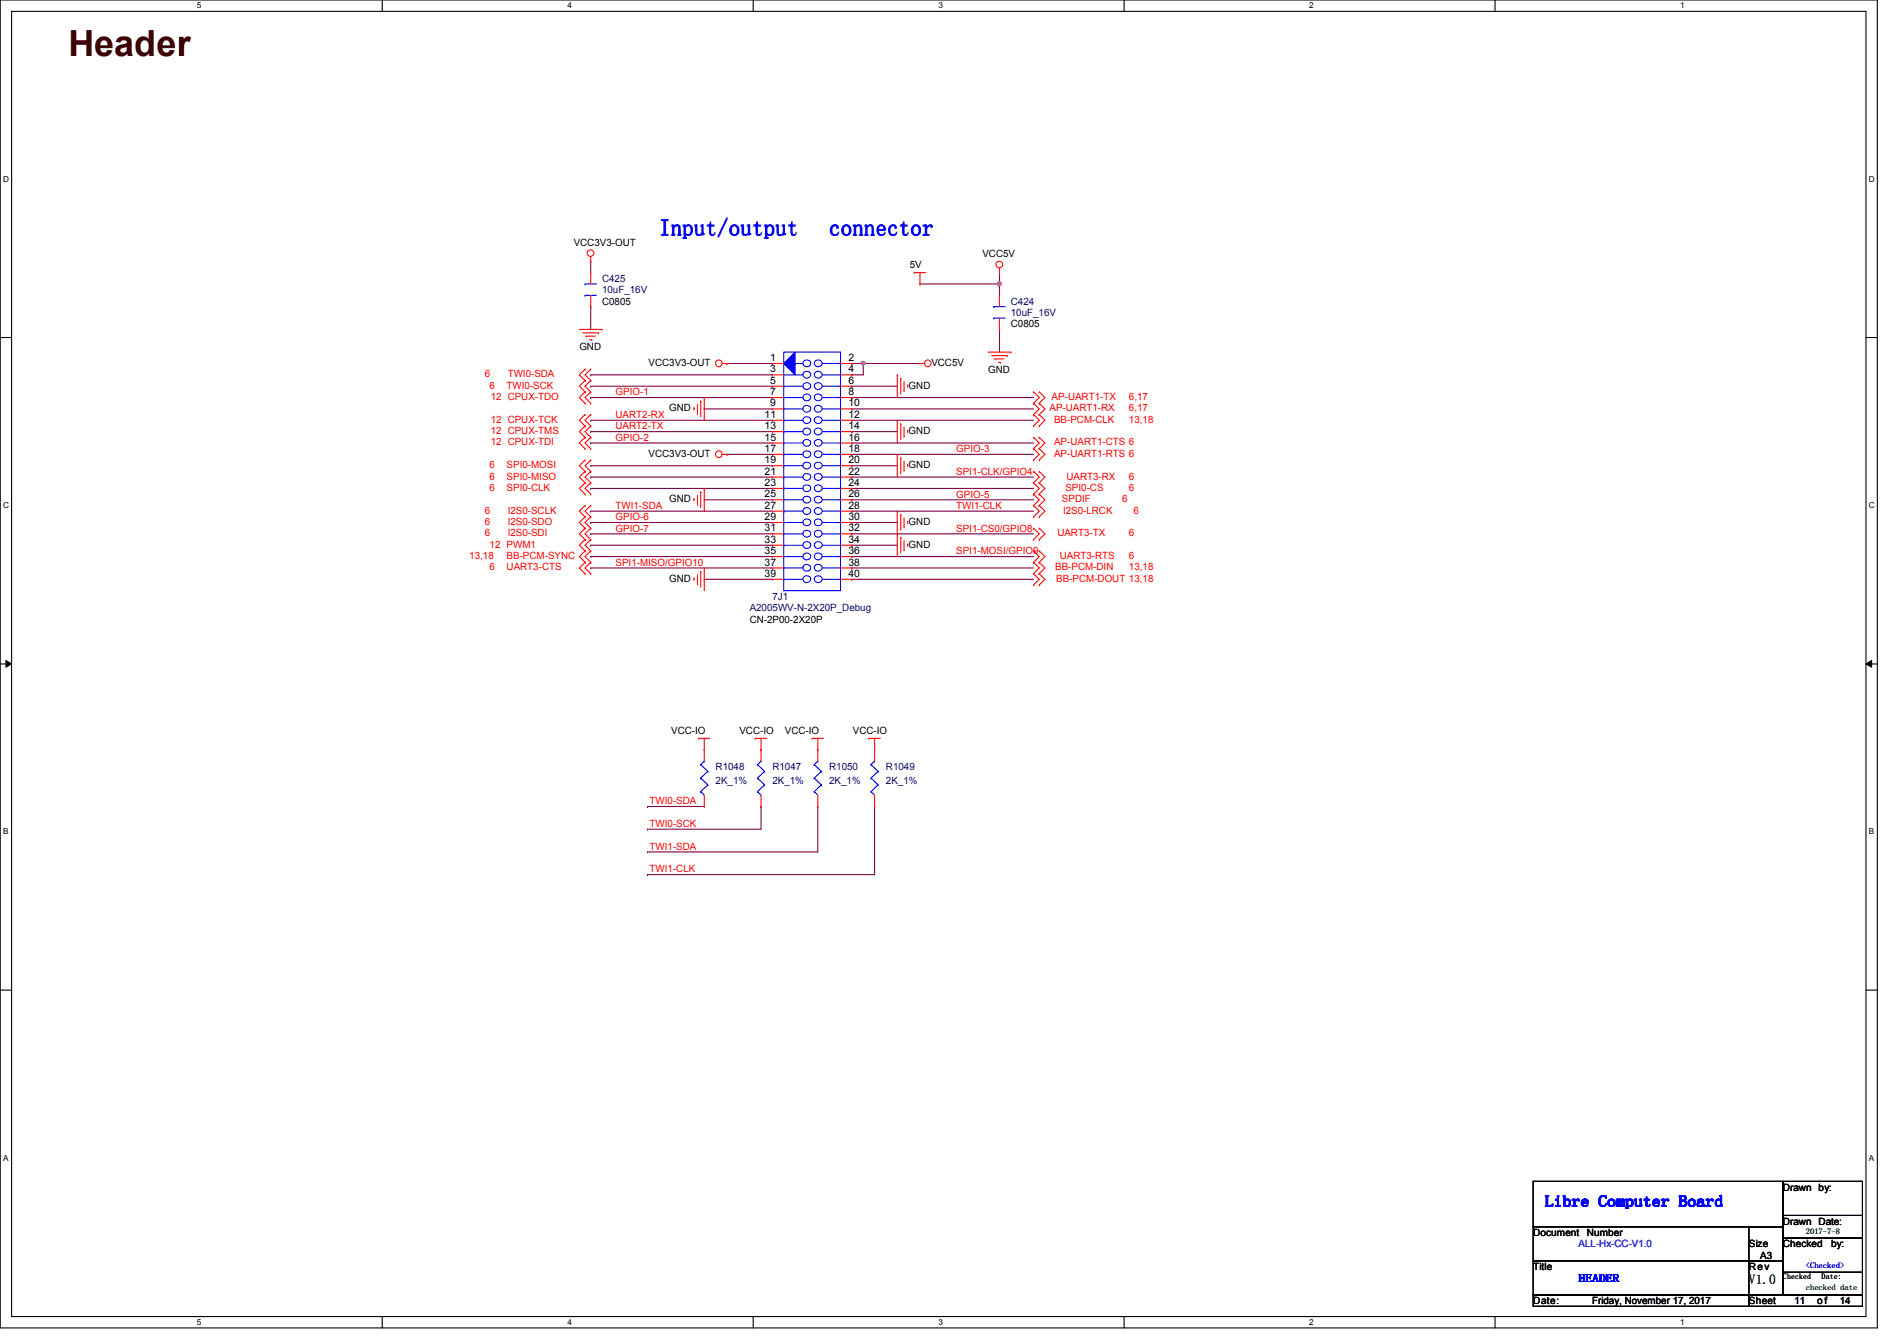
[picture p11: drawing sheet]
<svg xmlns="http://www.w3.org/2000/svg" width="297mm" height="210mm" viewBox="0 0 297 210" stroke-linecap="round" stroke-linejoin="round" font-family="sans-serif">
<path d="M0 0h294v207.9h-294zM1.8 1.8h290.4v204.3h-290.4z" fill="none" stroke="#000" stroke-width=".17"/>
<g fill="#fff">
<path d="M30.8 .2h.7v1.4h-.7z"/>
<path d="M30.8 206.2h.7v1.4h-.7z"/>
</g>
<path d="M59.9 0v1.8M59.9 206.1v1.8" fill="none" stroke="#000" stroke-width=".17"/>
<g fill="#fff">
<path d="M88.9 .2h.6v1.4h-.6z"/>
<path d="M88.9 206.2h.6v1.4h-.6z"/>
</g>
<path d="M117.9 0v1.8M117.9 206.1v1.8" fill="none" stroke="#000" stroke-width=".17"/>
<g fill="#fff">
<path d="M146.9 .2h.7v1.4h-.7z"/>
<path d="M146.9 206.2h.7v1.4h-.7z"/>
</g>
<path d="M176 0v1.8M176 206.1v1.8" fill="none" stroke="#000" stroke-width=".17"/>
<g fill="#fff">
<path d="M205 .2h.7v1.4h-.7z"/>
<path d="M205 206.2h.7v1.4h-.7z"/>
</g>
<path d="M234.1 0v1.8M234.1 206.1v1.8" fill="none" stroke="#000" stroke-width=".17"/>
<g fill="#fff">
<path d="M263.1 .2h.7v1.4h-.7z"/>
<path d="M263.1 206.2h.7v1.4h-.7z"/>
<path d="M.5 27.3h.9v1.4h-.9z"/>
<path d="M292.6 27.3h.9v1.4h-.9z"/>
<path d="M.5 78.4h.9v1.4h-.9z"/>
<path d="M292.6 78.4h.9v1.4h-.9z"/>
</g>
<path d="M0 52.8h1.8M292.2 52.8h1.8" fill="none" stroke="#000" stroke-width=".17"/>
<g fill="#fff">
<path d="M.5 129.5h.8v1.4h-.8z"/>
<path d="M292.6 129.5h.9v1.4h-.9z"/>
</g>
<path d="M0 103.9h1.8M292.2 103.9h1.8" fill="none" stroke="#000" stroke-width=".17"/>
<path d="M.9 103.4l.9 .5-.9 .5zM292.2 103.9l.9-.5v1z" fill="#000"/>
<path d="M.9 103.4l.9 .5-.9 .5zM292.2 103.9l.9-.5v1z" fill="none" stroke="#000" stroke-width=".16"/>
<g fill="#fff">
<path d="M.5 180.5h.8v1.4h-.8z"/>
<path d="M292.6 180.5h.9v1.4h-.9z"/>
</g>
<path d="M0 155h1.8M292.2 155h1.8" fill="none" stroke="#000" stroke-width=".17"/>
<g fill="none" stroke="#800040" stroke-width=".17">
<path d="M92.5 58.7h.1M92.5 58.7h28.4M113.8 56.9h.1M113.8 56.9h7.1M133.4 58.7h.1M133.4 56.9h.1M133.4 56.9h10.7M135.2 56.9h.1M135.2 56.9v1.8h-1.8M92.5 62.2h.1M92.5 69.3h.1M92.5 60.5h.1"/>
<path d="M92.5 67.6h.1M92.5 65.8h.1M92.5 67.6h28.4M92.5 60.5h28.4M92.5 62.2h28.4M92.5 69.3h28.4M92.5 65.8h28.4M110.3 78.2h.1M110.3 64h.1M110.3 78.2h10.6M110.3 64h10.6M113.8 71.1h.1"/>
<path d="M113.8 71.1h7.1M133.4 72.9h.1M133.4 67.6h.1M133.4 60.5h.1M133.4 64h.1M133.4 71.1h.1M133.4 78.2h.1M133.4 69.3h.1M133.4 74.7h.1M133.4 65.8h.1M133.4 78.2h28.4M133.4 72.9h7.1"/>
<path d="M133.4 67.6h7.1M133.4 60.5h7.1M133.4 71.1h28.4M133.4 64h28.4M133.4 69.3h28.4M133.4 74.7h28.4M133.4 65.8h28.4M92.5 87.1h.1M92.5 88.9h.1M92.5 85.3h.1M92.5 83.6h.1M92.5 81.8h.1"/>
<path d="M92.5 80h.1M92.5 87.1h28.4M92.5 88.9h28.4M92.5 83.6h28.4M92.5 85.3h28.4M92.5 81.8h28.4M92.5 80h28.4M110.3 90.7h.1M110.3 90.7h10.6M133.4 83.6h.1M133.4 87.1h.1M133.4 85.3h.1"/>
<path d="M133.4 81.8h.1M133.4 80h.1M133.4 88.9h.1M133.4 90.7h.1M133.4 87.1h28.4M133.4 90.7h28.4M133.4 88.9h28.4M133.4 83.6h28.4M133.4 85.3h7.1M133.4 81.8h7.1M133.4 80h28.4"/>
</g>
<circle cx="135.1" cy="56.9" r=".32" fill="#f0f"/>
<circle cx="135.1" cy="56.9" r=".32" fill="none" stroke="#f0f" stroke-width=".17"/>
<path d="M92.5 48h.1M92.5 40.9h.1M92.5 40.9v1.8M92.5 48v3.6M144.1 44.4h.1M156.5 51.6h.1M156.5 42.7h.1M156.5 42.7v1.7h-12.4M156.5 51.6v3.5M133.4 62.2h.1M133.4 62.2h28.4" fill="none" stroke="#800040" stroke-width=".17"/>
<circle cx="156.5" cy="44.4" r=".32" fill="#f0f"/>
<circle cx="156.5" cy="44.4" r=".32" fill="none" stroke="#f0f" stroke-width=".17"/>
<g fill="none" stroke="#800040" stroke-width=".17">
<path d="M156.5 44.4h.1M156.5 44.4v1.8M92.5 72.9h.1M92.5 74.7h.1M92.5 76.5h.1M92.5 72.9h28.4M92.5 74.7h28.4M92.5 76.5h28.4M133.4 76.5h.1M133.4 76.5h28.4M101.4 126.2h.1M101.4 129.8h.1"/>
<path d="M101.4 133.3h.1M101.4 136.9h.1M101.4 126.2h8.9M119.2 126.2h.1M119.2 126.2v3.6h-17.8M128.1 126.2h.1M128.1 126.2v7.1h-26.7M136.9 126.2h.1M136.9 126.2v10.7h-35.5"/>
</g>
<g fill="none" stroke="#f00" stroke-width=".17">
<path d="M90.7 51.6h3.6M91.3 52.1h2.4M91.6 57.8h.1M91.6 59.6h.1M91.6 57.8l-.9 .9 .9 .9M91.6 59.6l-.9 .9 .9 .8M91.8 52.6h.1M91.8 52.6h1.4M92.3 53.2h.4M92.5 40.9h.1M92.5 57.8h.1M92.5 59.6h.1"/>
<path d="M92.5 40.2v.7M92.5 57.8l-.9 .9 .9 .9M92.5 59.6l-.9 .9 .9 .8M92.7 53.2h.1M93.7 52.1h.1M94.3 51.6h.1M113.1 56.9h.7M113.8 56.9h.1M140.5 58.7h.1M140.5 58.7v3.5M141.1 59.2h.1M141.1 59.2v2.5"/>
<path d="M141.6 59.7v1.5M143.2 42.7h.1M143.2 42.7h1.7M144.1 56.9h.1M144.1 44.4h.1M144.1 56.9h.7M144.1 42.7v1.7M154.7 55.1h3.6M155.3 55.7h2.4M155.8 56.2h.1M155.8 56.2h1.4M156.3 56.7h.4"/>
<path d="M156.5 42.7h.1M156.5 42v.7M156.7 56.7h.1M157.7 55.7h.1M158.3 55.1h.1M91.6 63.1h.1M91.6 61.3h.1M91.6 70.2h.1M91.6 68.5h.1M91.6 79.1h.1M91.6 66.7h.1M91.6 64.9h.1"/>
<path d="M91.6 77.3h.1M91.6 75.6h.1M91.6 73.8h.1M91.6 72h.1M91.6 61.3l-.9 .9 .9 .9M91.6 68.5l-.9 .8 .9 .9M91.6 79.1l-.9 .9 .9 .9M91.6 66.7l-.9 .9 .9 .9M91.6 64.9l-.9 .9 .9 .9M91.6 75.6l-.9 .9 .9 .8M91.6 73.8l-.9 .9 .9 .9M91.6 72l-.9 .9 .9 .9"/>
<path d="M92.5 63.1h.1M92.5 61.3h.1M92.5 70.2h.1M92.5 68.5h.1M92.5 79.1h.1M92.5 66.7h.1M92.5 64.9h.1M92.5 77.3h.1M92.5 75.6h.1M92.5 73.8h.1M92.5 72h.1M92.5 61.3l-.9 .9 .9 .9"/>
<path d="M92.5 68.5l-.9 .8 .9 .9M92.5 79.1l-.9 .9 .9 .9M92.5 66.7l-.9 .9 .9 .9M92.5 64.9l-.9 .9 .9 .9M92.5 75.6l-.9 .9 .9 .8M92.5 73.8l-.9 .9 .9 .9M92.5 72l-.9 .9 .9 .9M108.7 78.1h.1M108.7 63.8h.1M108.7 63.8v.4M108.7 78.1v.3M109.2 79h.1"/>
<path d="M109.2 64.7h.1M109.2 63.3v1.4M109.2 77.5v1.5M109.7 77h.1M109.7 62.8h.1M109.7 62.8v2.4M109.7 77v2.5M110.3 76.5h.1M110.3 62.2h.1M110.3 62.2v3.6M110.3 76.5v3.5M113.1 71.1h.7"/>
<path d="M113.8 71.1h.1M140.5 65.8h.1M140.5 71.1h.1M140.5 65.8v3.5M140.5 71.1v3.6M141.1 66.3h.1M141.1 71.7h.1M141.1 66.3v2.5M141.1 71.7v2.4M141.6 68.3h.1M141.6 73.6h.1M141.6 61.2h.1"/>
<path d="M141.6 66.8v1.5M141.6 72.2v1.4M142.1 67.4h.1M142.1 72.7h.1M142.1 60.3h.1M142.1 60.3v.3M142.1 67.4v.3M142.1 72.7v.4M161.8 79.1h.1M161.8 77.3h.1M161.8 70.2h.1M161.8 68.5h.1"/>
<path d="M161.8 64.9h.1M161.8 63.1h.1M161.8 61.3h.1M161.8 72h.1M161.8 75.6h.1M161.8 73.8h.1M161.8 66.7h.1M161.8 77.3l.9 .9-.9 .9M161.8 68.5l.9 .8-.9 .9M161.8 63.1l.9 .9-.9 .9M161.8 61.3l.9 .9-.9 .9M161.8 70.2l.9 .9-.9 .9"/>
<path d="M161.8 79.1l.9 .9-.9 .9M161.8 73.8l.9 .9-.9 .9M161.8 64.9l.9 .9-.9 .9M161.8 75.6l.9 .9-.9 .8M162.7 79.1h.1M162.7 77.3h.1M162.7 70.2h.1M162.7 68.5h.1M162.7 64.9h.1M162.7 63.1h.1M162.7 61.3h.1M162.7 72h.1"/>
<path d="M162.7 75.6h.1M162.7 73.8h.1M162.7 66.7h.1M162.7 77.3l.9 .9-.9 .9M162.7 68.5l.9 .8-.9 .9M162.7 63.1l.9 .9-.9 .9M162.7 61.3l.9 .9-.9 .9M162.7 70.2l.9 .9-.9 .9M162.7 79.1l.9 .9-.9 .9M162.7 73.8l.9 .9-.9 .9M162.7 64.9l.9 .9-.9 .9M162.7 75.6l.9 .9-.9 .8"/>
<path d="M91.6 86.2h.1M91.6 84.5h.1M91.6 88h.1M91.6 80.9h.1M91.6 82.7h.1M91.6 89.8h.1M91.6 84.5l-.9 .8 .9 .9M91.6 86.2l-.9 .9 .9 .9M91.6 80.9l-.9 .9 .9 .9M91.6 82.7l-.9 .9 .9 .9M91.6 88l-.9 .9 .9 .9M92.5 86.2h.1"/>
<path d="M92.5 84.5h.1M92.5 88h.1M92.5 80.9h.1M92.5 82.7h.1M92.5 89.8h.1M92.5 84.5l-.9 .8 .9 .9M92.5 86.2l-.9 .9 .9 .9M92.5 80.9l-.9 .9 .9 .9M92.5 82.7l-.9 .9 .9 .9M92.5 88l-.9 .9 .9 .9M108.7 90.5h.1M108.7 90.5v.3"/>
<path d="M109.2 91.4h.1M109.2 90v1.4M109.7 89.5h.1M109.7 89.5v2.4M110.3 88.9h.1M110.3 88.9v3.6M140.5 80h.1M140.5 83.6h.1M140.5 80v7.1M141.1 80.6h.1M141.1 84.1h.1M141.1 80.6v2.4"/>
<path d="M141.1 84.1v2.5M141.6 82.5h.1M141.6 86.1h.1M141.6 81.1v1.4M141.6 84.6v1.5M142.1 81.6h.1M142.1 85.2h.1M142.1 81.6v.4M142.1 85.2v.3M161.8 80.9h.1M161.8 84.5h.1M161.8 82.7h.1"/>
<path d="M161.8 88h.1M161.8 86.2h.1M161.8 91.6h.1M161.8 89.8h.1M161.8 82.7l.9 .9-.9 .9M161.8 86.2l.9 .9-.9 .9M161.8 89.8l.9 .9-.9 .9M161.8 88l.9 .9-.9 .9M162.7 80.9h.1M162.7 84.5h.1M162.7 82.7h.1M162.7 88h.1"/>
<path d="M162.7 86.2h.1M162.7 91.6h.1M162.7 89.8h.1M162.7 82.7l.9 .9-.9 .9M162.7 86.2l.9 .9-.9 .9M162.7 89.8l.9 .9-.9 .9M162.7 88l.9 .9-.9 .9M109.4 115.6h.1M109.4 115.6h1.8M110.3 117.3h.1M110.3 115.6v1.7M118.3 115.6h.1"/>
<path d="M118.3 115.6h1.8M119.2 117.3h.1M119.2 115.6v1.7M127.2 115.6h.1M127.2 115.6h1.7M128.1 117.3h.1M128.1 115.6v1.7M136.1 115.6h.1M136.1 115.6h1.7M136.9 117.3h.1M136.9 115.6v1.7"/>
<circle cx="92.5" cy="39.6" r=".52"/>
<circle cx="112.5" cy="56.9" r=".52"/>
<circle cx="145.3" cy="56.9" r=".52"/>
<circle cx="156.5" cy="41.4" r=".52"/>
<circle cx="112.5" cy="71.1" r=".52"/>
</g>
<g fill="none" stroke="#000" stroke-width=".17">
<path d="M240.1 197.4h39.1v5.3h-39.1zM240.1 192h39.1v5.4h-39.1zM240.1 184.9h39.1v7.1h-39.1zM273.9 192h5.3v5.4h-5.3zM273.9 197.4h5.3v5.3h-5.3zM279.2 184.9h12.4v8.9h-12.4zM279.2 193.8h12.4v8.9h-12.4zM279.2 190.2h12.4M279.2 199.1h12.4M291.6 190.2h.1M291.6 199.1h.1M240.1 202.7h33.8v1.8h-33.8z"/>
<path d="M273.9 202.7h17.7v1.8h-17.7z"/>
</g>
<g fill="none" stroke="#00f" stroke-width=".17">
<path d="M124.5 56.9h.1M124.5 56.9h1.2M128.8 56.9h2.8M131.6 56.9h.1"/>
<circle cx="126.4" cy="56.9" r=".58"/>
<circle cx="126.4" cy="58.6" r=".58"/>
<circle cx="128.2" cy="56.9" r=".58"/>
<circle cx="128.2" cy="58.6" r=".58"/>
<circle cx="126.4" cy="65.8" r=".58"/>
<circle cx="126.4" cy="67.5" r=".58"/>
<circle cx="126.4" cy="60.4" r=".58"/>
<circle cx="126.4" cy="62.2" r=".58"/>
<circle cx="126.4" cy="64" r=".58"/>
<circle cx="128.2" cy="67.5" r=".58"/>
<circle cx="128.2" cy="64" r=".58"/>
<circle cx="128.2" cy="60.4" r=".58"/>
<circle cx="128.2" cy="65.8" r=".58"/>
<circle cx="128.2" cy="62.2" r=".58"/>
</g>
<path d="M124.5 55.1v3.6l-1.8-1.8z" fill="#00f"/>
<g fill="none" stroke="#00f" stroke-width=".17">
<path d="M91.6 44.4h.1M91.6 46.2h.1M91.6 44.4h1.8M91.6 46.2h1.8M122.7 55.1h8.9v37.4h-8.9zM122.7 58.7h.1M122.7 58.7h3M124.5 55.1v3.6l-1.8-1.8zM128.8 58.7h2.8M131.6 58.7h.1M155.6 48h.1M155.6 49.8h.1"/>
<path d="M155.6 48h1.8M155.6 49.8h1.8M122.7 60.5h.1M122.7 62.2h.1M122.7 64h.1M122.7 65.8h.1M122.7 67.6h.1M122.7 69.3h.1M122.7 71.1h.1M122.7 72.9h.1M122.7 74.7h.1M122.7 76.5h.1"/>
<path d="M122.7 78.2h.1M122.7 60.5h3M122.7 62.2h3M122.7 64h3M122.7 65.8h3M122.7 67.6h3M122.7 69.3h3M122.7 71.1h3M122.7 72.9h3M122.7 74.7h3M122.7 76.5h3M122.7 78.2h3"/>
<path d="M128.8 60.5h2.8M128.8 62.2h2.8M128.8 64h2.8M128.8 65.8h2.8M128.8 67.6h2.8M128.8 69.3h2.8M128.8 71.1h2.8M128.8 72.9h2.8M128.8 74.7h2.8M128.8 76.5h2.8M128.8 78.2h2.8M131.6 60.5h.1"/>
<path d="M131.6 62.2h.1M131.6 64h.1M131.6 65.8h.1M131.6 67.6h.1M131.6 69.3h.1M131.6 71.1h.1M131.6 72.9h.1M131.6 74.7h.1M131.6 76.5h.1M131.6 78.2h.1M122.7 80h.1M122.7 81.8h.1"/>
<path d="M122.7 83.6h.1M122.7 85.3h.1M122.7 87.1h.1M122.7 88.9h.1M122.7 90.7h.1M122.7 80h3M122.7 81.8h3M122.7 83.6h3M122.7 85.3h3M122.7 87.1h3M122.7 88.9h3M122.7 90.7h3"/>
<path d="M128.8 80h2.8M128.8 81.8h2.8M128.8 83.6h2.8M128.8 85.3h2.8M128.8 87.1h2.8M128.8 88.9h2.8M128.8 90.7h2.8M131.6 80h.1M131.6 81.8h.1M131.6 83.6h.1M131.6 85.3h.1M131.6 87.1h.1"/>
<path d="M131.6 88.9h.1M131.6 90.7h.1M109.7 119.7h.1M109.7 119.7l1.1 1M110.3 119.1h.1M110.3 119.1l-.6 .6M118.6 119.7h.1M118.6 119.7l1.1 1M119.2 119.1h.1M119.2 119.1l-.6 .6M127.5 119.7h.1M127.5 119.7l1.1 1"/>
<path d="M128.1 119.1h.1M128.1 119.1l-.6 .6M136.4 119.7h.1M136.4 119.7l1.1 1M136.9 119.1h.1M136.9 119.1l-.5 .6M109.7 123.9h.1M109.7 121.8h.1M109.7 123.9l.6 .6M109.7 121.8l1.1 1.1M110.8 122.9h.1M110.8 120.7h.1"/>
<path d="M110.8 122.9l-1.1 1M110.8 120.7l-1.1 1.1M118.6 123.9h.1M118.6 121.8h.1M118.6 123.9l.6 .6M118.6 121.8l1.1 1.1M119.7 122.9h.1M119.7 120.7h.1M119.7 122.9l-1.1 1M119.7 120.7l-1.1 1.1M127.5 123.9h.1M127.5 121.8h.1"/>
<path d="M127.5 123.9l.6 .6M127.5 121.8l1.1 1.1M128.6 122.9h.1M128.6 120.7h.1M128.6 122.9l-1.1 1M128.6 120.7l-1.1 1.1M136.4 123.9h.1M136.4 121.8h.1M136.4 123.9l.5 .6M136.4 121.8l1.1 1.1M137.5 122.9h.1M137.5 120.7h.1"/>
<path d="M137.5 122.9l-1.1 1M137.5 120.7l-1.1 1.1"/>
<circle cx="126.4" cy="80" r=".58"/>
<circle cx="126.4" cy="72.9" r=".58"/>
<circle cx="126.4" cy="71.1" r=".58"/>
<circle cx="126.4" cy="74.6" r=".58"/>
<circle cx="126.4" cy="69.3" r=".58"/>
<circle cx="126.4" cy="78.2" r=".58"/>
<circle cx="126.4" cy="76.4" r=".58"/>
<circle cx="128.2" cy="74.6" r=".58"/>
<circle cx="128.2" cy="71.1" r=".58"/>
<circle cx="128.2" cy="78.2" r=".58"/>
<circle cx="128.2" cy="72.9" r=".58"/>
<circle cx="128.2" cy="69.3" r=".58"/>
<circle cx="128.2" cy="80" r=".58"/>
<circle cx="128.2" cy="76.4" r=".58"/>
<circle cx="126.4" cy="83.5" r=".58"/>
<circle cx="126.4" cy="88.9" r=".58"/>
<circle cx="126.4" cy="81.8" r=".58"/>
<circle cx="126.4" cy="87.1" r=".58"/>
<circle cx="126.4" cy="90.7" r=".58"/>
<circle cx="126.4" cy="85.3" r=".58"/>
<circle cx="128.2" cy="90.7" r=".58"/>
<circle cx="128.2" cy="87.1" r=".58"/>
<circle cx="128.2" cy="88.9" r=".58"/>
<circle cx="128.2" cy="81.8" r=".58"/>
<circle cx="128.2" cy="83.5" r=".58"/>
<circle cx="128.2" cy="85.3" r=".58"/>
</g>
<g fill="none" stroke="#f00" stroke-width=".17">
<path d="M92.5 42.7h.1M92.5 48h.1M92.5 42.7v1.7M92.5 46.2v1.8M120.9 56.9h.1M120.9 58.7h.1M120.9 56.9h1.8M120.9 58.7h1.8M131.6 56.9h1.8M131.6 58.7h1.8M133.4 56.9h.1M133.4 58.7h.1"/>
<path d="M156.5 46.2h.1M156.5 51.6h.1M156.5 46.2v1.8M156.5 49.8v1.8M120.9 60.5h.1M120.9 62.2h.1M120.9 64h.1M120.9 65.8h.1M120.9 67.6h.1M120.9 69.3h.1M120.9 71.1h.1M120.9 72.9h.1"/>
<path d="M120.9 74.7h.1M120.9 76.5h.1M120.9 78.2h.1M120.9 60.5h1.8M120.9 62.2h1.8M120.9 64h1.8M120.9 65.8h1.8M120.9 67.6h1.8M120.9 69.3h1.8M120.9 71.1h1.8M120.9 72.9h1.8M120.9 74.7h1.8"/>
<path d="M120.9 76.5h1.8M120.9 78.2h1.8M131.6 60.5h1.8M131.6 62.2h1.8M131.6 64h1.8M131.6 65.8h1.8M131.6 67.6h1.8M131.6 69.3h1.8M131.6 71.1h1.8M131.6 72.9h1.8M131.6 74.7h1.8M131.6 76.5h1.8"/>
<path d="M131.6 78.2h1.8M133.4 60.5h.1M133.4 62.2h.1M133.4 64h.1M133.4 65.8h.1M133.4 67.6h.1M133.4 69.3h.1M133.4 71.1h.1M133.4 72.9h.1M133.4 74.7h.1M133.4 76.5h.1M133.4 78.2h.1"/>
<path d="M120.9 80h.1M120.9 81.8h.1M120.9 83.6h.1M120.9 85.3h.1M120.9 87.1h.1M120.9 88.9h.1M120.9 90.7h.1M120.9 80h1.8M120.9 81.8h1.8M120.9 83.6h1.8M120.9 85.3h1.8M120.9 87.1h1.8"/>
<path d="M120.9 88.9h1.8M120.9 90.7h1.8M131.6 80h1.8M131.6 81.8h1.8M131.6 83.6h1.8M131.6 85.3h1.8M131.6 87.1h1.8M131.6 88.9h1.8M131.6 90.7h1.8M133.4 80h.1M133.4 81.8h.1M133.4 83.6h.1"/>
<path d="M133.4 85.3h.1M133.4 87.1h.1M133.4 88.9h.1M133.4 90.7h.1M110.3 117.3h.1M110.3 117.3v1.8M119.2 117.3h.1M119.2 117.3v1.8M128.1 117.3h.1M128.1 117.3v1.8M136.9 117.3h.1M136.9 117.3v1.8"/>
<path d="M110.3 126.2h.1M110.3 124.5v1.7M119.2 126.2h.1M119.2 124.5v1.7M128.1 126.2h.1M128.1 124.5v1.7M136.9 126.2h.1M136.9 124.5v1.7"/>
</g>
<circle cx="135.1" cy="56.9" r=".32" fill="#f0f"/>
<circle cx="135.1" cy="56.9" r=".32" fill="none" stroke="#f0f" stroke-width=".17"/>
<circle cx="156.5" cy="44.4" r=".32" fill="#f0f"/>
<circle cx="156.5" cy="44.4" r=".32" fill="none" stroke="#f0f" stroke-width=".17"/>
<text font-size="5.6" fill="#400000" x="10.7" y="8.8">Header</text>
<g font-size="3.6" fill="#00f">
<text x="103.2" y="36.8">Input/output</text>
<text x="129.9" y="36.8">connector</text>
</g>
<text font-size="2.5" fill="#00f" x="241.9" y="188.8">Libre Computer Board</text>
<text font-size="2.1" fill="#008000" x="273.9" y="201">V1.0</text>
<text font-size="1.7" fill="#00f" x="247.2" y="200.7">HEADER</text>
<g font-size="1.6">
<text x="89.8" y="38.4">VCC3V3-OUT</text>
<text x="142.4" y="42">5V</text>
<text x="153.8" y="40.2">VCC5V</text>
<text x="94.3" y="47.7">C0805</text>
<text x="158.3" y="51.2">C0805</text>
<text x="90.7" y="54.8">GND</text>
<text x="101.6" y="57.3">VCC3V3-OUT</text>
<text x="120.6" y="56.5">1</text>
<text x="120.6" y="58.3">3</text>
<text x="132.8" y="56.5">2</text>
<text x="132.8" y="58.3">4</text>
<text x="145.8" y="57.3">VCC5V</text>
<text x="154.7" y="58.3">GND</text>
<text x="104.8" y="64.4">GND</text>
<text x="119.7" y="65.4">11</text>
<text x="120.6" y="60.1">5</text>
<text x="120.6" y="61.8">7</text>
<text x="120.6" y="63.6">9</text>
<text x="132.8" y="60.1">6</text>
<text x="132.8" y="61.8">8</text>
<text x="132.8" y="63.6">10</text>
<text x="132.8" y="65.4">12</text>
<text x="142.3" y="60.8">GND</text>
<text x="101.6" y="71.5">VCC3V3-OUT</text>
<text x="119.7" y="67.2">13</text>
<text x="119.7" y="69">15</text>
<text x="119.7" y="70.7">17</text>
<text x="132.8" y="67.2">14</text>
<text x="132.8" y="69">16</text>
<text x="132.8" y="70.7">18</text>
<text x="142.3" y="67.9">GND</text>
<text x="119.7" y="72.5">19</text>
<text x="119.7" y="74.3">21</text>
<text x="119.7" y="76.1">23</text>
<text x="119.7" y="77.9">25</text>
<text x="132.8" y="72.5">20</text>
<text x="132.8" y="74.3">22</text>
<text x="132.8" y="76.1">24</text>
<text x="132.8" y="77.9">26</text>
<text x="142.3" y="73.3">GND</text>
<text x="104.8" y="78.6">GND</text>
<text x="119.7" y="79.6">27</text>
<text x="119.7" y="81.4">29</text>
<text x="119.7" y="83.2">31</text>
<text x="132.8" y="79.6">28</text>
<text x="132.8" y="81.4">30</text>
<text x="132.8" y="83.2">32</text>
<text x="142.3" y="82.2">GND</text>
<text x="119.7" y="85">33</text>
<text x="119.7" y="86.7">35</text>
<text x="119.7" y="88.5">37</text>
<text x="132.8" y="85">34</text>
<text x="132.8" y="86.7">36</text>
<text x="132.8" y="88.5">38</text>
<text x="142.3" y="85.7">GND</text>
<text x="104.8" y="91.1">GND</text>
<text x="119.7" y="90.3">39</text>
<text x="132.8" y="90.3">40</text>
<text x="117.4" y="97.5">CN-2P00-2X20P</text>
<text x="105.1" y="114.9">VCC-IO</text>
<text x="115.8" y="114.9">VCC-IO</text>
<text x="122.9" y="114.9">VCC-IO</text>
<text x="133.6" y="114.9">VCC-IO</text>
<text x="279.2" y="186.4">Drawn by:</text>
<text x="279.2" y="191.7">Drawn Date:</text>
<text x="240.1" y="193.5">Document</text>
<text x="248.5" y="193.5">Number</text>
<text x="273.9" y="195.2">Size</text>
<text x="275.6" y="197">A3</text>
<text x="279.2" y="195.2">Checked</text>
<text x="286.7" y="195.2">by:</text>
<text x="240.1" y="198.8">Title</text>
<text x="273.9" y="198.8">Rev</text>
<text x="240.1" y="204.1">Date:</text>
<text x="249.3" y="204.1">Friday, November 17, 2017</text>
<text x="273.9" y="204.1">Sheet</text>
<text x="281" y="204.1">11</text>
<text x="284.5" y="204.1">o f</text>
<text x="288.1" y="204.1">14</text>
</g>
<g font-size="1.6" fill="#000080">
<text x="94.3" y="44.1">C425</text>
<text x="94.3" y="45.9">10uF_16V</text>
<text x="158.3" y="47.7">C424</text>
<text x="158.3" y="49.4">10uF_16V</text>
<text x="117.4" y="95.7">A2005WV-N-2X20P_Debug</text>
<text x="120.9" y="93.9">7J1</text>
<text x="112.1" y="120.6">R1048</text>
<text x="112.1" y="122.7">2K_1%</text>
<text x="120.9" y="120.6">R1047</text>
<text x="120.9" y="122.7">2K_1%</text>
<text x="129.8" y="120.6">R1050</text>
<text x="129.8" y="122.7">2K_1%</text>
<text x="138.7" y="120.6">R1049</text>
<text x="138.7" y="122.7">2K_1%</text>
</g>
<g font-size="1.6" fill="#f00">
<text x="75.9" y="59.1">6</text>
<text x="79.5" y="59.1">TWI0-SDA</text>
<text x="76.7" y="60.8">6</text>
<text x="76.8" y="62.6">12 CPUX-TDO</text>
<text x="79.3" y="60.8">TWI0-SCK</text>
<text x="96.4" y="61.9">GPIO-1</text>
<text x="96.4" y="65.4">UART2-RX</text>
<text x="164.3" y="64.4">AP-UART1-RX</text>
<text x="164.7" y="62.6">AP-UART1-TX</text>
<text x="176.8" y="64.4">6,17</text>
<text x="176.8" y="62.6">6,17</text>
<text x="76.8" y="69.7">12 CPUX-TDI</text>
<text x="76.8" y="67.9">12 CPUX-TMS</text>
<text x="76.8" y="66.2">12 CPUX-TCK</text>
<text x="96.4" y="69">GPIO-2</text>
<text x="96.4" y="67.2">UART2-TX</text>
<text x="149.7" y="70.8">GPIO-3</text>
<text x="165.1" y="69.7">AP-UART1-CTS 6</text>
<text x="165.1" y="71.5">AP-UART1-RTS 6</text>
<text x="165.1" y="66.2">BB-PCM-CLK</text>
<text x="176.8" y="66.2">13,18</text>
<text x="76.7" y="76.8">6</text>
<text x="76.7" y="75.1">6</text>
<text x="76.7" y="73.3">6</text>
<text x="79.3" y="76.8">SPI0-CLK</text>
<text x="79.3" y="75.1">SPI0-MISO</text>
<text x="79.3" y="73.3">SPI0-MOSI</text>
<text x="149.7" y="77.9">GPIO-5</text>
<text x="149.7" y="74.3">SPI1-CLK/GPIO4</text>
<text x="166.8" y="76.8">SPI0-CS</text>
<text x="167" y="75.1">UART3-RX</text>
<text x="176.8" y="75.1">6</text>
<text x="176.8" y="76.8">6</text>
<text x="75.9" y="80.4">6</text>
<text x="75.9" y="82.2">6</text>
<text x="75.9" y="83.9">6</text>
<text x="79.5" y="80.4">I2S0-SCLK</text>
<text x="79.5" y="82.2">I2S0-SDO</text>
<text x="79.5" y="83.9">I2S0-SDI</text>
<text x="96.4" y="83.2">GPIO-7</text>
<text x="96.4" y="81.4">GPIO-6</text>
<text x="96.4" y="79.7">TWI1-SDA</text>
<text x="149.7" y="83.2">SPI1-CS0/GPIO8</text>
<text x="149.7" y="79.7">TWI1-CLK</text>
<text x="165.6" y="83.9">UART3-TX</text>
<text x="166.3" y="78.6">SPDIF</text>
<text x="166.5" y="80.4">I2S0-LRCK</text>
<text x="175.7" y="78.6">6</text>
<text x="176.8" y="83.9">6</text>
<text x="177.5" y="80.4">6</text>
<text x="73.5" y="87.5">13,18</text>
<text x="76.7" y="85.7">12 PWM1</text>
<text x="76.7" y="89.3">6</text>
<text x="79.3" y="87.5">BB-PCM-SYNC</text>
<text x="79.3" y="89.3">UART3-CTS</text>
<text x="96.4" y="88.6">SPI1-MISO/GPIO10</text>
<text x="149.7" y="86.8">SPI1-MOSI/GPIO9</text>
<text x="165.2" y="89.3">BB-PCM-DIN</text>
<text x="165.9" y="87.5">UART3-RTS</text>
<text x="176.8" y="87.5">6</text>
<text x="176.8" y="89.3">13,18</text>
<text x="165.4" y="91.1">BB-PCM-DOUT 13,18</text>
<text x="101.7" y="125.9">TWI0-SDA</text>
<text x="101.7" y="129.5">TWI0-SCK</text>
<text x="101.7" y="133">TWI1-SDA</text>
<text x="101.7" y="136.6">TWI1-CLK</text>
</g>
<text font-size="1.6" fill="#8000ff" x="247.2" y="195.2">ALL-Hx-CC-V1.0</text>
<g font-size="1.3">
<text x="30.8" y="1.3">5</text>
<text x="88.9" y="1.3">4</text>
<text x="146.9" y="1.3">3</text>
<text x="205" y="1.3">2</text>
<text x="263.1" y="1.3">1</text>
<text x=".5" y="28.4">D</text>
<text x="292.6" y="28.4">D</text>
<text x=".5" y="79.5">C</text>
<text x="292.6" y="79.5">C</text>
<text x=".5" y="130.6">B</text>
<text x="292.6" y="130.6">B</text>
<text x=".5" y="181.7">A</text>
<text x="292.6" y="181.7">A</text>
<text x="30.8" y="207.4">5</text>
<text x="88.9" y="207.4">4</text>
<text x="146.9" y="207.4">3</text>
<text x="205" y="207.4">2</text>
<text x="263.1" y="207.4">1</text>
</g>
<g font-size="1.2" fill="#008000">
<text x="282.7" y="193.1">2017-7-8</text>
<text x="282.7" y="202">checked date</text>
</g>
<g font-size="1.2">
<text x="279.2" y="200.2">Checked</text>
<text x="285.2" y="200.2">Date:</text>
</g>
<text font-size="1.2" fill="#00f" x="282.7" y="198.4">&lt;Checked&gt;</text>
</svg>
